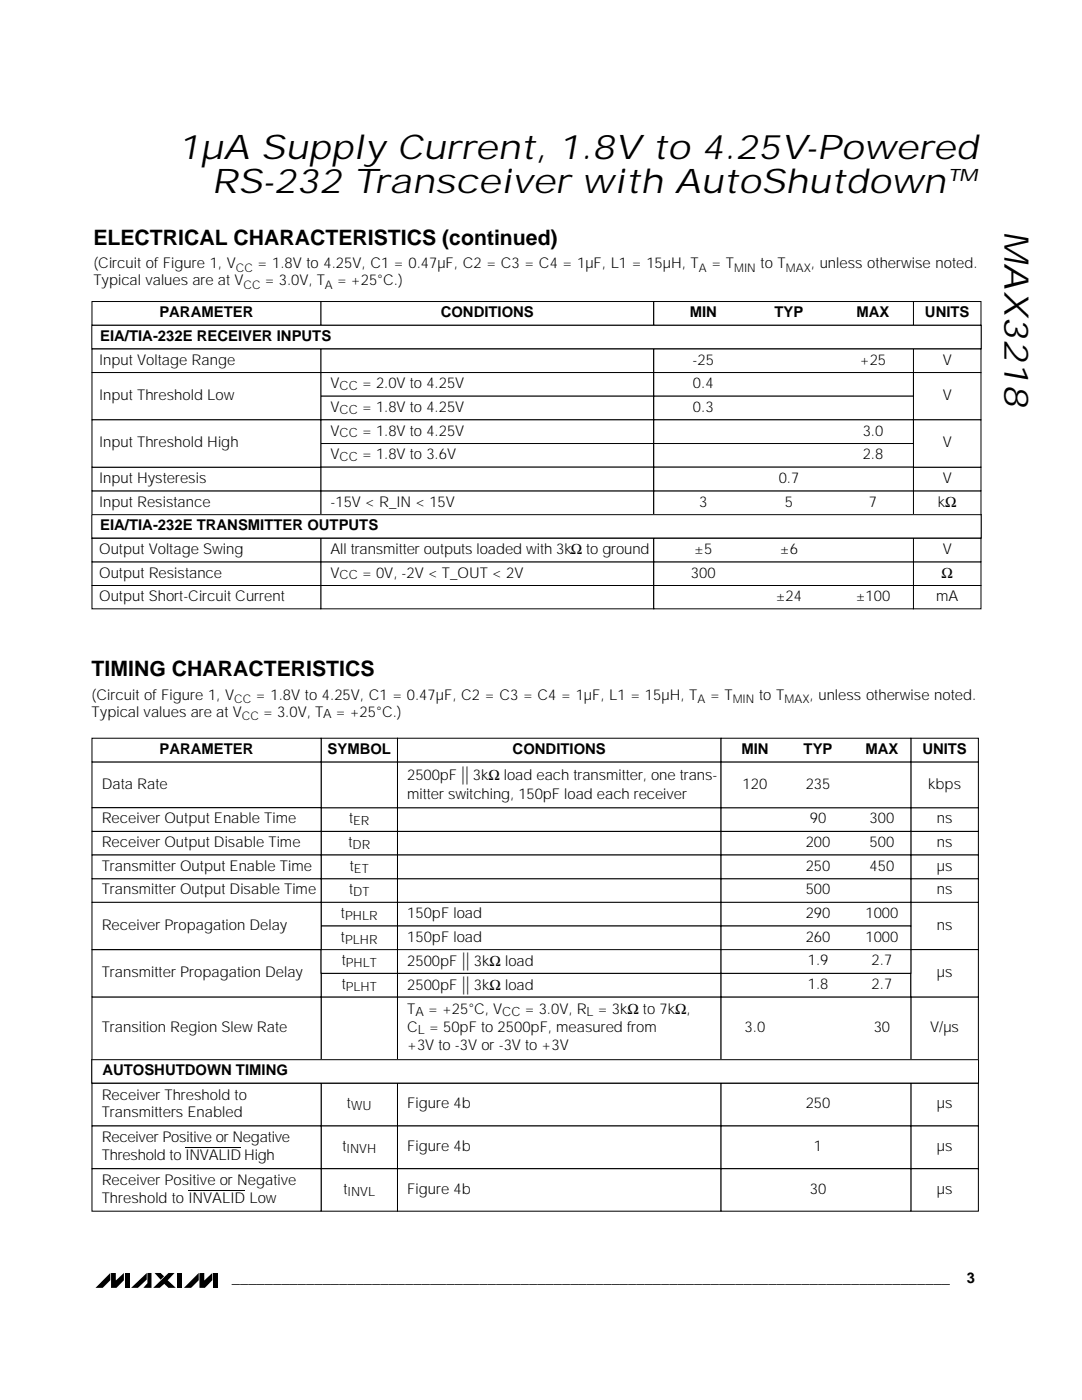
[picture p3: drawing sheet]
<svg xmlns="http://www.w3.org/2000/svg" width="216mm" height="279mm" viewBox="0 0 216 279" stroke-linecap="round" stroke-linejoin="round" font-family="sans-serif">
<path d="M22 254.1v1.4l-1.5 1.5h-1.4zM22.2 254.1h.9v1.5l1.6-1.5v1.4l-1.5 1.5h-1zM24.9 254.1h.9v2.9h-.9zM26.2 257l3.1-2.9v1.3l-1.8 1.6zM29.4 254.1h.8v2.9h-1.6l.8-.9zM30.8 254.1h1.2l.7 .6-.6 .7zM30.6 257l3-2.9h1.2l-1.3 1.4 1.6 1.5h-1.5l-.8-.8-.9 .8zM35.4 254.1h1v2.9h-1zM39.7 254v1.5l-1.6 1.5h-1.4zM39.8 254.1h1v1.5l1.6-1.6v1.5l-1.5 1.5h-1.1zM42.5 254.1h1v2.9h-1z" fill="#000"/>
<path d="M79.4 175.4h64.4v4.6h-64.4z" fill-rule="evenodd" fill="#fff"/>
<path d="M79.3 175.4h64.6v4.7h-64.6z" fill="none" stroke="#000" stroke-width=".2"/>
<path d="M181.8 175.4h13.4v4.6h-13.4z" fill-rule="evenodd" fill="#fff"/>
<path d="M181.8 175.4h13.4v4.7h-13.4z" fill="none" stroke="#000" stroke-width=".2"/>
<path d="M143.9 175.4h37.8v4.6h-37.8z" fill-rule="evenodd" fill="#fff"/>
<path d="M143.9 175.4h37.9v4.7h-37.9z" fill="none" stroke="#000" stroke-width=".2"/>
<path d="M79.4 166h64.4v4.6h-64.4z" fill-rule="evenodd" fill="#fff"/>
<path d="M79.3 165.9h64.6v4.7h-64.6z" fill="none" stroke="#000" stroke-width=".2"/>
<path d="M64.1 175.4h15.1v4.6h-15.1z" fill-rule="evenodd" fill="#fff"/>
<path d="M64.1 175.4h15.2v4.7h-15.2z" fill="none" stroke="#000" stroke-width=".2"/>
<path d="M18.4 175.4h45.6v4.6h-45.6z" fill-rule="evenodd" fill="#fff"/>
<path d="M18.4 175.4h45.7v4.7h-45.7z" fill="none" stroke="#000" stroke-width=".2"/>
<path d="M79.4 161.3h64.4v4.6h-64.4z" fill-rule="evenodd" fill="#fff"/>
<path d="M79.3 161.2h64.6v4.7h-64.6z" fill="none" stroke="#000" stroke-width=".2"/>
<path d="M79.4 152.1h64.4v9h-64.4z" fill-rule="evenodd" fill="#fff"/>
<path d="M79.3 152.1h64.6v9.1h-64.6z" fill="none" stroke="#000" stroke-width=".2"/>
<path d="M79.4 199h64.4v12.4h-64.4z" fill-rule="evenodd" fill="#fff"/>
<path d="M79.3 199h64.6v12.5h-64.6z" fill="none" stroke="#000" stroke-width=".2"/>
<path d="M79.4 194.3h64.4v4.6h-64.4z" fill-rule="evenodd" fill="#fff"/>
<path d="M79.3 194.2h64.6v4.8h-64.6z" fill="none" stroke="#000" stroke-width=".2"/>
<path d="M79.4 170.7h64.4v4.6h-64.4z" fill-rule="evenodd" fill="#fff"/>
<path d="M79.3 170.6h64.6v4.8h-64.6z" fill="none" stroke="#000" stroke-width=".2"/>
<path d="M79.4 180.2h64.4v4.5h-64.4z" fill-rule="evenodd" fill="#fff"/>
<path d="M79.3 180.1h64.6v4.7h-64.6z" fill="none" stroke="#000" stroke-width=".2"/>
<path d="M79.4 184.9h64.4v4.6h-64.4z" fill-rule="evenodd" fill="#fff"/>
<path d="M79.3 184.8h64.6v4.7h-64.6z" fill="none" stroke="#000" stroke-width=".2"/>
<path d="M79.4 189.6h64.4v4.6h-64.4z" fill-rule="evenodd" fill="#fff"/>
<path d="M79.3 189.5h64.6v4.7h-64.6z" fill="none" stroke="#000" stroke-width=".2"/>
<path d="M79.4 147.4h64.4v4.6h-64.4z" fill-rule="evenodd" fill="#fff"/>
<path d="M79.3 147.3h64.6v4.8h-64.6z" fill="none" stroke="#000" stroke-width=".2"/>
<path d="M181.8 166h13.4v4.6h-13.4z" fill-rule="evenodd" fill="#fff"/>
<path d="M181.8 165.9h13.4v4.7h-13.4z" fill="none" stroke="#000" stroke-width=".2"/>
<path d="M143.9 166h37.8v4.6h-37.8z" fill-rule="evenodd" fill="#fff"/>
<path d="M143.9 165.9h37.9v4.7h-37.9z" fill="none" stroke="#000" stroke-width=".2"/>
<path d="M64.1 166h15.1v4.6h-15.1z" fill-rule="evenodd" fill="#fff"/>
<path d="M64.1 165.9h15.2v4.7h-15.2z" fill="none" stroke="#000" stroke-width=".2"/>
<path d="M18.4 166h45.6v4.6h-45.6z" fill-rule="evenodd" fill="#fff"/>
<path d="M18.4 165.9h45.7v4.7h-45.7z" fill="none" stroke="#000" stroke-width=".2"/>
<path d="M181.8 161.3h13.4v4.6h-13.4z" fill-rule="evenodd" fill="#fff"/>
<path d="M181.8 161.2h13.4v4.7h-13.4z" fill="none" stroke="#000" stroke-width=".2"/>
<path d="M143.9 161.3h37.8v4.6h-37.8z" fill-rule="evenodd" fill="#fff"/>
<path d="M143.9 161.2h37.9v4.7h-37.9z" fill="none" stroke="#000" stroke-width=".2"/>
<path d="M64.1 161.3h15.1v4.6h-15.1z" fill-rule="evenodd" fill="#fff"/>
<path d="M64.1 161.2h15.2v4.7h-15.2z" fill="none" stroke="#000" stroke-width=".2"/>
<path d="M181.8 152.1h13.4v9h-13.4z" fill-rule="evenodd" fill="#fff"/>
<path d="M181.8 152.1h13.4v9.1h-13.4z" fill="none" stroke="#000" stroke-width=".2"/>
<path d="M143.9 152.1h37.8v9h-37.8z" fill-rule="evenodd" fill="#fff"/>
<path d="M143.9 152.1h37.9v9.1h-37.9z" fill="none" stroke="#000" stroke-width=".2"/>
<path d="M64.1 152.1h15.1v9h-15.1z" fill-rule="evenodd" fill="#fff"/>
<path d="M64.1 152.1h15.2v9.1h-15.2z" fill="none" stroke="#000" stroke-width=".2"/>
<path d="M18.4 152.1h45.6v9h-45.6z" fill-rule="evenodd" fill="#fff"/>
<path d="M18.4 152.1h45.7v9.1h-45.7z" fill="none" stroke="#000" stroke-width=".2"/>
<path d="M18.4 161.3h45.6v4.6h-45.6z" fill-rule="evenodd" fill="#fff"/>
<path d="M18.4 161.2h45.7v4.7h-45.7z" fill="none" stroke="#000" stroke-width=".2"/>
<path d="M181.8 199h13.4v12.4h-13.4z" fill-rule="evenodd" fill="#fff"/>
<path d="M181.8 199h13.4v12.5h-13.4z" fill="none" stroke="#000" stroke-width=".2"/>
<path d="M143.9 199h37.8v12.4h-37.8z" fill-rule="evenodd" fill="#fff"/>
<path d="M143.9 199h37.9v12.5h-37.9z" fill="none" stroke="#000" stroke-width=".2"/>
<path d="M64.1 199h15.1v12.4h-15.1z" fill-rule="evenodd" fill="#fff"/>
<path d="M64.1 199h15.2v12.5h-15.2z" fill="none" stroke="#000" stroke-width=".2"/>
<path d="M18.4 199h45.6v12.4h-45.6z" fill-rule="evenodd" fill="#fff"/>
<path d="M18.4 199h45.7v12.5h-45.7z" fill="none" stroke="#000" stroke-width=".2"/>
<path d="M143.9 194.3h37.8v4.6h-37.8z" fill-rule="evenodd" fill="#fff"/>
<path d="M143.9 194.2h37.9v4.8h-37.9z" fill="none" stroke="#000" stroke-width=".2"/>
<path d="M64.1 194.3h15.1v4.6h-15.1z" fill-rule="evenodd" fill="#fff"/>
<path d="M64.1 194.2h15.2v4.8h-15.2z" fill="none" stroke="#000" stroke-width=".2"/>
<path d="M18.4 189.6h45.6v9.3h-45.6z" fill-rule="evenodd" fill="#fff"/>
<path d="M18.4 189.5h45.7v9.5h-45.7z" fill="none" stroke="#000" stroke-width=".2"/>
<path d="M181.8 170.7h13.4v4.6h-13.4z" fill-rule="evenodd" fill="#fff"/>
<path d="M181.8 170.6h13.4v4.8h-13.4z" fill="none" stroke="#000" stroke-width=".2"/>
<path d="M143.9 170.7h37.8v4.6h-37.8z" fill-rule="evenodd" fill="#fff"/>
<path d="M143.9 170.6h37.9v4.8h-37.9z" fill="none" stroke="#000" stroke-width=".2"/>
<path d="M64.1 170.7h15.1v4.6h-15.1z" fill-rule="evenodd" fill="#fff"/>
<path d="M64.1 170.6h15.2v4.8h-15.2z" fill="none" stroke="#000" stroke-width=".2"/>
<path d="M18.4 170.7h45.6v4.6h-45.6z" fill-rule="evenodd" fill="#fff"/>
<path d="M18.4 170.6h45.7v4.8h-45.7z" fill="none" stroke="#000" stroke-width=".2"/>
<path d="M181.8 180.2h13.4v9.3h-13.4z" fill-rule="evenodd" fill="#fff"/>
<path d="M181.8 180.1h13.4v9.4h-13.4z" fill="none" stroke="#000" stroke-width=".2"/>
<path d="M143.9 180.2h37.8v4.5h-37.8z" fill-rule="evenodd" fill="#fff"/>
<path d="M143.9 180.1h37.9v4.7h-37.9z" fill="none" stroke="#000" stroke-width=".2"/>
<path d="M64.1 180.2h15.1v4.5h-15.1z" fill-rule="evenodd" fill="#fff"/>
<path d="M64.1 180.1h15.2v4.7h-15.2z" fill="none" stroke="#000" stroke-width=".2"/>
<path d="M143.9 184.9h37.8v4.6h-37.8z" fill-rule="evenodd" fill="#fff"/>
<path d="M143.9 184.8h37.9v4.7h-37.9z" fill="none" stroke="#000" stroke-width=".2"/>
<path d="M64.1 184.9h15.1v4.6h-15.1z" fill-rule="evenodd" fill="#fff"/>
<path d="M64.1 184.8h15.2v4.7h-15.2z" fill="none" stroke="#000" stroke-width=".2"/>
<path d="M18.4 180.2h45.6v9.3h-45.6z" fill-rule="evenodd" fill="#fff"/>
<path d="M18.4 180.1h45.7v9.4h-45.7z" fill="none" stroke="#000" stroke-width=".2"/>
<path d="M181.8 189.6h13.4v9.3h-13.4z" fill-rule="evenodd" fill="#fff"/>
<path d="M181.8 189.5h13.4v9.5h-13.4z" fill="none" stroke="#000" stroke-width=".2"/>
<path d="M143.9 189.6h37.8v4.6h-37.8z" fill-rule="evenodd" fill="#fff"/>
<path d="M143.9 189.5h37.9v4.7h-37.9z" fill="none" stroke="#000" stroke-width=".2"/>
<path d="M64.1 189.6h15.1v4.6h-15.1z" fill-rule="evenodd" fill="#fff"/>
<path d="M64.1 189.5h15.2v4.7h-15.2z" fill="none" stroke="#000" stroke-width=".2"/>
<path d="M181.8 147.4h13.4v4.6h-13.4z" fill-rule="evenodd" fill="#fff"/>
<path d="M181.8 147.3h13.4v4.8h-13.4z" fill="none" stroke="#000" stroke-width=".2"/>
<path d="M143.9 147.4h37.8v4.6h-37.8z" fill-rule="evenodd" fill="#fff"/>
<path d="M143.9 147.3h37.9v4.8h-37.9z" fill="none" stroke="#000" stroke-width=".2"/>
<path d="M64.1 147.4h15.1v4.6h-15.1z" fill-rule="evenodd" fill="#fff"/>
<path d="M64.1 147.3h15.2v4.8h-15.2z" fill="none" stroke="#000" stroke-width=".2"/>
<path d="M18.4 147.4h45.6v4.6h-45.6z" fill-rule="evenodd" fill="#fff"/>
<path d="M18.4 147.3h45.7v4.8h-45.7z" fill="none" stroke="#000" stroke-width=".2"/>
<path d="M64.1 65h66.3v4.6h-66.3z" fill-rule="evenodd" fill="#fff"/>
<path d="M64 64.9h66.5v4.7h-66.5z" fill="none" stroke="#000" stroke-width=".2"/>
<path d="M64.1 74.4h66.3v4.6h-66.3z" fill-rule="evenodd" fill="#fff"/>
<path d="M64 74.3h66.5v4.8h-66.5z" fill="none" stroke="#000" stroke-width=".2"/>
<path d="M64.1 60.2h66.3v4.6h-66.3z" fill-rule="evenodd" fill="#fff"/>
<path d="M64 60.2h66.5v4.7h-66.5z" fill="none" stroke="#000" stroke-width=".2"/>
<path d="M182.3 65h13.4v4.6h-13.4z" fill-rule="evenodd" fill="#fff"/>
<path d="M182.3 64.9h13.4v4.7h-13.4z" fill="none" stroke="#000" stroke-width=".2"/>
<path d="M130.5 65h51.7v4.6h-51.7z" fill-rule="evenodd" fill="#fff"/>
<path d="M130.5 64.9h51.8v4.7h-51.8z" fill="none" stroke="#000" stroke-width=".2"/>
<path d="M18.4 65h45.5v4.6h-45.5z" fill-rule="evenodd" fill="#fff"/>
<path d="M18.4 64.9h45.6v4.7h-45.6z" fill="none" stroke="#000" stroke-width=".2"/>
<path d="M130.5 74.4h51.7v4.6h-51.7z" fill-rule="evenodd" fill="#fff"/>
<path d="M130.5 74.3h51.8v4.8h-51.8z" fill="none" stroke="#000" stroke-width=".2"/>
<path d="M182.3 60.2h13.4v4.6h-13.4z" fill-rule="evenodd" fill="#fff"/>
<path d="M182.3 60.2h13.4v4.7h-13.4z" fill="none" stroke="#000" stroke-width=".2"/>
<path d="M130.5 60.2h51.7v4.6h-51.7z" fill-rule="evenodd" fill="#fff"/>
<path d="M130.5 60.2h51.8v4.7h-51.8z" fill="none" stroke="#000" stroke-width=".2"/>
<path d="M18.4 60.2h45.5v4.6h-45.5z" fill-rule="evenodd" fill="#fff"/>
<path d="M18.4 60.2h45.6v4.7h-45.6z" fill="none" stroke="#000" stroke-width=".2"/>
<path d="M64.1 79.1h66.3v4.6h-66.3z" fill-rule="evenodd" fill="#fff"/>
<path d="M64 79.1h66.5v4.7h-66.5z" fill="none" stroke="#000" stroke-width=".2"/>
<path d="M64.1 83.9h66.3v4.6h-66.3z" fill-rule="evenodd" fill="#fff"/>
<path d="M64 83.8h66.5v4.7h-66.5z" fill="none" stroke="#000" stroke-width=".2"/>
<path d="M182.3 74.4h13.4v9.3h-13.4z" fill-rule="evenodd" fill="#fff"/>
<path d="M182.3 74.3h13.4v9.5h-13.4z" fill="none" stroke="#000" stroke-width=".2"/>
<path d="M130.5 79.1h51.7v4.6h-51.7z" fill-rule="evenodd" fill="#fff"/>
<path d="M130.5 79.1h51.8v4.7h-51.8z" fill="none" stroke="#000" stroke-width=".2"/>
<path d="M18.4 74.4h45.5v9.3h-45.5z" fill-rule="evenodd" fill="#fff"/>
<path d="M18.4 74.3h45.6v9.5h-45.6z" fill="none" stroke="#000" stroke-width=".2"/>
<path d="M130.5 83.9h51.7v4.6h-51.7z" fill-rule="evenodd" fill="#fff"/>
<path d="M130.5 83.8h51.8v4.7h-51.8z" fill="none" stroke="#000" stroke-width=".2"/>
<path d="M64.1 98h66.3v4.6h-66.3z" fill-rule="evenodd" fill="#fff"/>
<path d="M64 98h66.5v4.7h-66.5z" fill="none" stroke="#000" stroke-width=".2"/>
<path d="M64.1 102.7h66.3v4.6h-66.3z" fill-rule="evenodd" fill="#fff"/>
<path d="M64 102.7h66.5v4.7h-66.5z" fill="none" stroke="#000" stroke-width=".2"/>
<path d="M18.4 102.7h45.5v4.6h-45.5z" fill-rule="evenodd" fill="#fff"/>
<path d="M18.4 102.7h45.6v4.7h-45.6z" fill="none" stroke="#000" stroke-width=".2"/>
<path d="M182.3 102.7h13.4v4.6h-13.4z" fill-rule="evenodd" fill="#fff"/>
<path d="M182.3 102.7h13.4v4.7h-13.4z" fill="none" stroke="#000" stroke-width=".2"/>
<path d="M182.3 98h13.4v4.6h-13.4z" fill-rule="evenodd" fill="#fff"/>
<path d="M182.3 98h13.4v4.7h-13.4z" fill="none" stroke="#000" stroke-width=".2"/>
<path d="M130.5 98h51.7v4.6h-51.7z" fill-rule="evenodd" fill="#fff"/>
<path d="M130.5 98h51.8v4.7h-51.8z" fill="none" stroke="#000" stroke-width=".2"/>
<path d="M64.1 88.6h66.3v4.6h-66.3z" fill-rule="evenodd" fill="#fff"/>
<path d="M64 88.5h66.5v4.7h-66.5z" fill="none" stroke="#000" stroke-width=".2"/>
<path d="M18.4 98h45.5v4.6h-45.5z" fill-rule="evenodd" fill="#fff"/>
<path d="M18.4 98h45.6v4.7h-45.6z" fill="none" stroke="#000" stroke-width=".2"/>
<path d="M130.5 102.7h51.7v4.6h-51.7z" fill-rule="evenodd" fill="#fff"/>
<path d="M130.5 102.7h51.8v4.7h-51.8z" fill="none" stroke="#000" stroke-width=".2"/>
<path d="M64.1 93.3h66.3v4.6h-66.3z" fill-rule="evenodd" fill="#fff"/>
<path d="M64 93.2h66.5v4.8h-66.5z" fill="none" stroke="#000" stroke-width=".2"/>
<path d="M18.4 93.3h45.5v4.6h-45.5z" fill-rule="evenodd" fill="#fff"/>
<path d="M18.4 93.2h45.6v4.8h-45.6z" fill="none" stroke="#000" stroke-width=".2"/>
<path d="M182.3 93.3h13.4v4.6h-13.4z" fill-rule="evenodd" fill="#fff"/>
<path d="M182.3 93.2h13.4v4.8h-13.4z" fill="none" stroke="#000" stroke-width=".2"/>
<path d="M182.3 83.9h13.4v9.3h-13.4z" fill-rule="evenodd" fill="#fff"/>
<path d="M182.3 83.8h13.4v9.4h-13.4z" fill="none" stroke="#000" stroke-width=".2"/>
<path d="M130.5 88.6h51.7v4.6h-51.7z" fill-rule="evenodd" fill="#fff"/>
<path d="M130.5 88.5h51.8v4.7h-51.8z" fill="none" stroke="#000" stroke-width=".2"/>
<path d="M18.4 83.9h45.5v9.3h-45.5z" fill-rule="evenodd" fill="#fff"/>
<path d="M18.4 83.8h45.6v9.4h-45.6z" fill="none" stroke="#000" stroke-width=".2"/>
<path d="M130.5 93.3h51.7v4.6h-51.7z" fill-rule="evenodd" fill="#fff"/>
<path d="M130.5 93.2h51.8v4.8h-51.8z" fill="none" stroke="#000" stroke-width=".2"/>
<path d="M64.1 112.2h66.3v4.6h-66.3z" fill-rule="evenodd" fill="#fff"/>
<path d="M64 112.1h66.5v4.7h-66.5z" fill="none" stroke="#000" stroke-width=".2"/>
<path d="M64.1 116.9h66.3v4.5h-66.3z" fill-rule="evenodd" fill="#fff"/>
<path d="M64 116.8h66.5v4.7h-66.5z" fill="none" stroke="#000" stroke-width=".2"/>
<path d="M18.4 116.9h45.5v4.5h-45.5z" fill-rule="evenodd" fill="#fff"/>
<path d="M18.4 116.8h45.6v4.7h-45.6z" fill="none" stroke="#000" stroke-width=".2"/>
<path d="M182.3 116.9h13.4v4.5h-13.4z" fill-rule="evenodd" fill="#fff"/>
<path d="M182.3 116.8h13.4v4.7h-13.4z" fill="none" stroke="#000" stroke-width=".2"/>
<path d="M182.3 112.2h13.4v4.6h-13.4z" fill-rule="evenodd" fill="#fff"/>
<path d="M182.3 112.1h13.4v4.7h-13.4z" fill="none" stroke="#000" stroke-width=".2"/>
<path d="M130.5 112.2h51.7v4.6h-51.7z" fill-rule="evenodd" fill="#fff"/>
<path d="M130.5 112.1h51.8v4.7h-51.8z" fill="none" stroke="#000" stroke-width=".2"/>
<path d="M18.4 112.2h45.5v4.6h-45.5z" fill-rule="evenodd" fill="#fff"/>
<path d="M18.4 112.1h45.6v4.7h-45.6z" fill="none" stroke="#000" stroke-width=".2"/>
<path d="M130.5 116.9h51.7v4.5h-51.7z" fill-rule="evenodd" fill="#fff"/>
<path d="M130.5 116.8h51.8v4.7h-51.8z" fill="none" stroke="#000" stroke-width=".2"/>
<path d="M64.1 107.5h66.3v4.6h-66.3z" fill-rule="evenodd" fill="#fff"/>
<path d="M64 107.4h66.5v4.7h-66.5z" fill="none" stroke="#000" stroke-width=".2"/>
<path d="M18.4 107.5h45.5v4.6h-45.5z" fill-rule="evenodd" fill="#fff"/>
<path d="M18.4 107.4h45.6v4.7h-45.6z" fill="none" stroke="#000" stroke-width=".2"/>
<path d="M182.3 107.5h13.4v4.6h-13.4z" fill-rule="evenodd" fill="#fff"/>
<path d="M182.3 107.4h13.4v4.7h-13.4z" fill="none" stroke="#000" stroke-width=".2"/>
<path d="M130.5 107.5h51.7v4.6h-51.7z" fill-rule="evenodd" fill="#fff"/>
<path d="M130.5 107.4h51.8v4.7h-51.8z" fill="none" stroke="#000" stroke-width=".2"/>
<path d="M64.1 69.7h66.3v4.6h-66.3z" fill-rule="evenodd" fill="#fff"/>
<path d="M64 69.6h66.5v4.7h-66.5z" fill="none" stroke="#000" stroke-width=".2"/>
<path d="M182.3 69.7h13.4v4.6h-13.4z" fill-rule="evenodd" fill="#fff"/>
<path d="M182.3 69.6h13.4v4.7h-13.4z" fill="none" stroke="#000" stroke-width=".2"/>
<path d="M130.5 69.7h51.7v4.6h-51.7z" fill-rule="evenodd" fill="#fff"/>
<path d="M130.5 69.6h51.8v4.7h-51.8z" fill="none" stroke="#000" stroke-width=".2"/>
<path d="M18.4 69.7h45.5v4.6h-45.5z" fill-rule="evenodd" fill="#fff"/>
<path d="M18.4 69.6h45.6v4.7h-45.6z" fill="none" stroke="#000" stroke-width=".2"/>
<path d="M18.4 65h177.3v4.6h-177.3z" fill-rule="evenodd" fill="#fff"/>
<path d="M18.3 64.9h177.5v4.7h-177.5z" fill="none" stroke="#000" stroke-width=".2"/>
<path d="M18.4 102.7h177.3v4.6h-177.3z" fill-rule="evenodd" fill="#fff"/>
<path d="M18.3 102.7h177.5v4.7h-177.5z" fill="none" stroke="#000" stroke-width=".2"/>
<path d="M79.4 211.5h64.4v4.6h-64.4z" fill-rule="evenodd" fill="#fff"/>
<path d="M79.3 211.5h64.6v4.7h-64.6z" fill="none" stroke="#000" stroke-width=".2"/>
<path d="M181.8 211.5h13.4v4.6h-13.4z" fill-rule="evenodd" fill="#fff"/>
<path d="M181.8 211.5h13.4v4.7h-13.4z" fill="none" stroke="#000" stroke-width=".2"/>
<path d="M143.9 211.5h37.8v4.6h-37.8z" fill-rule="evenodd" fill="#fff"/>
<path d="M143.9 211.5h37.9v4.7h-37.9z" fill="none" stroke="#000" stroke-width=".2"/>
<path d="M64.1 211.5h15.1v4.6h-15.1z" fill-rule="evenodd" fill="#fff"/>
<path d="M64.1 211.5h15.2v4.7h-15.2z" fill="none" stroke="#000" stroke-width=".2"/>
<path d="M18.4 211.5h45.6v4.6h-45.6z" fill-rule="evenodd" fill="#fff"/>
<path d="M18.4 211.5h45.7v4.7h-45.7z" fill="none" stroke="#000" stroke-width=".2"/>
<path d="M79.4 216.2h64.4v8.5h-64.4z" fill-rule="evenodd" fill="#fff"/>
<path d="M79.3 216.2h64.6v8.5h-64.6z" fill="none" stroke="#000" stroke-width=".2"/>
<path d="M181.8 216.2h13.4v8.5h-13.4z" fill-rule="evenodd" fill="#fff"/>
<path d="M181.8 216.2h13.4v8.5h-13.4z" fill="none" stroke="#000" stroke-width=".2"/>
<path d="M143.9 216.2h37.8v8.5h-37.8z" fill-rule="evenodd" fill="#fff"/>
<path d="M143.9 216.2h37.9v8.5h-37.9z" fill="none" stroke="#000" stroke-width=".2"/>
<path d="M64.1 216.2h15.1v8.5h-15.1z" fill-rule="evenodd" fill="#fff"/>
<path d="M64.1 216.2h15.2v8.5h-15.2z" fill="none" stroke="#000" stroke-width=".2"/>
<path d="M18.4 216.2h45.6v8.5h-45.6z" fill-rule="evenodd" fill="#fff"/>
<path d="M18.4 216.2h45.7v8.5h-45.7z" fill="none" stroke="#000" stroke-width=".2"/>
<path d="M79.4 224.8h64.4v8.4h-64.4z" fill-rule="evenodd" fill="#fff"/>
<path d="M79.3 224.7h64.6v8.5h-64.6z" fill="none" stroke="#000" stroke-width=".2"/>
<path d="M181.8 224.8h13.4v8.4h-13.4z" fill-rule="evenodd" fill="#fff"/>
<path d="M181.8 224.7h13.4v8.5h-13.4z" fill="none" stroke="#000" stroke-width=".2"/>
<path d="M143.9 224.8h37.8v8.4h-37.8z" fill-rule="evenodd" fill="#fff"/>
<path d="M143.9 224.7h37.9v8.5h-37.9z" fill="none" stroke="#000" stroke-width=".2"/>
<path d="M64.1 224.8h15.1v8.4h-15.1z" fill-rule="evenodd" fill="#fff"/>
<path d="M64.1 224.7h15.2v8.5h-15.2z" fill="none" stroke="#000" stroke-width=".2"/>
<path d="M18.4 224.8h45.6v8.4h-45.6z" fill-rule="evenodd" fill="#fff"/>
<path d="M18.4 224.7h45.7v8.5h-45.7zM36.9 229.1h11.1" fill="none" stroke="#000" stroke-width=".2"/>
<path d="M79.4 233.3h64.4v8.4h-64.4z" fill-rule="evenodd" fill="#fff"/>
<path d="M79.3 233.2h64.6v8.5h-64.6z" fill="none" stroke="#000" stroke-width=".2"/>
<path d="M181.8 233.3h13.4v8.4h-13.4z" fill-rule="evenodd" fill="#fff"/>
<path d="M181.8 233.2h13.4v8.5h-13.4z" fill="none" stroke="#000" stroke-width=".2"/>
<path d="M143.9 233.3h37.8v8.4h-37.8z" fill-rule="evenodd" fill="#fff"/>
<path d="M143.9 233.2h37.9v8.5h-37.9z" fill="none" stroke="#000" stroke-width=".2"/>
<path d="M64.1 233.3h15.1v8.4h-15.1z" fill-rule="evenodd" fill="#fff"/>
<path d="M64.1 233.2h15.2v8.5h-15.2z" fill="none" stroke="#000" stroke-width=".2"/>
<path d="M18.4 233.3h45.6v8.4h-45.6z" fill-rule="evenodd" fill="#fff"/>
<path d="M18.4 233.2h45.7v8.5h-45.7zM37.6 237.6h11.3" fill="none" stroke="#000" stroke-width=".2"/>
<path d="M18.4 211.5h176.8v4.6h-176.8z" fill-rule="evenodd" fill="#fff"/>
<path d="M18.3 211.5h177v4.7h-177z" fill="none" stroke="#000" stroke-width=".2"/>
<g font-size="6.9">
<text x="35.5" y="31.7">1µA Supply Current, 1.8V to 4.25V-Powered</text>
<text x="42.2" y="38.5">RS-232 Transceiver with AutoShutdown™</text>
<text x="200.4" y="46.1" transform="rotate(90 200.4 46.1)">MAX3218</text>
</g>
<g font-size="4.2">
<text x="18.6" y="48.8">ELECTRICAL CHARACTERISTICS (continued)</text>
<text x="18.3" y="135">TIMING CHARACTERISTICS</text>
</g>
<g font-size="3.6">
<text x="92" y="155.7">||</text>
<text x="92.1" y="197.5">||</text>
<text x="92.1" y="192.8">||</text>
</g>
<g font-size="3">
<text x="18.6" y="53.5">(Circuit of Figure 1, V</text>
<text x="51.4" y="53.5">= 1.8V to 4.25V, C1 = 0.47µF, C2 = C3 = C4 = 1µF, L1 = 15µH, T</text>
<text x="141.9" y="53.5">= T</text>
<text x="151.8" y="53.5">to T</text>
<text x="161.8" y="53.5">, unless otherwise noted.</text>
<text x="18.6" y="56.9">Typical values are at V</text>
<text x="52.8" y="56.9">= 3.0V, T</text>
<text x="67.2" y="56.9">= +25°C.)</text>
<text x="31.8" y="63.3">PARAMETER</text>
<text x="87.9" y="63.3">CONDITIONS</text>
<text x="137.6" y="63.3">MIN</text>
<text x="154.5" y="63.3">TYP</text>
<text x="170.9" y="63.3">MAX</text>
<text x="184.6" y="63.3">UNITS</text>
<text x="20" y="68">EIA/TIA-232E RECEIVER INPUTS</text>
<text x="19.8" y="72.8">Input Voltage Range</text>
<text x="66" y="77.5">V</text>
<text x="72.3" y="77.5">= 2.0V to 4.25V</text>
<text x="138.2" y="72.8">-25</text>
<text x="138.3" y="77.5">0.4</text>
<text x="171.6" y="72.8">+25</text>
<text x="188.1" y="72.8">V</text>
<text x="19.8" y="79.8">Input Threshold Low</text>
<text x="66" y="82.2">V</text>
<text x="72.3" y="82.2">= 1.8V to 4.25V</text>
<text x="138.3" y="82.2">0.3</text>
<text x="188.1" y="79.8">V</text>
<text x="19.8" y="89.3">Input Threshold High</text>
<text x="66" y="86.9">V</text>
<text x="72.3" y="86.9">= 1.8V to 4.25V</text>
<text x="172.1" y="86.9">3.0</text>
<text x="188.1" y="89.3">V</text>
<text x="66" y="91.6">V</text>
<text x="72.3" y="91.6">= 1.8V to 3.6V</text>
<text x="172.1" y="91.6">2.8</text>
<text x="19.8" y="101.1">Input Resistance</text>
<text x="19.8" y="96.4">Input Hysteresis</text>
<text x="66" y="101.1">-15V &lt; R_IN &lt; 15V</text>
<text x="139.5" y="101.1">3</text>
<text x="155.4" y="96.4">0.7</text>
<text x="156.6" y="101.1">5</text>
<text x="173.4" y="101.1">7</text>
<text x="187.1" y="101.1">kΩ</text>
<text x="188.1" y="96.4">V</text>
<text x="20" y="105.8">EIA/TIA-232E TRANSMITTER OUTPUTS</text>
<text x="19.8" y="110.5">Output Voltage Swing</text>
<text x="66" y="110.5">All transmitter outputs loaded with 3kΩ to ground</text>
<text x="138.5" y="110.5">±5</text>
<text x="155.6" y="110.5">±6</text>
<text x="188.1" y="110.5">V</text>
<text x="19.8" y="119.9">Output Short-Circuit Current</text>
<text x="19.8" y="115.3">Output Resistance</text>
<text x="66" y="115.3">V</text>
<text x="72.3" y="115.3">= 0V, -2V &lt; T_OUT &lt; 2V</text>
<text x="137.9" y="115.3">300</text>
<text x="154.8" y="119.9">±24</text>
<text x="170.8" y="119.9">±100</text>
<text x="186.8" y="119.9">mA</text>
<text x="187.9" y="115.3">Ω</text>
<text x="18.3" y="139.6">(Circuit of Figure 1, V</text>
<text x="18.3" y="143">Typical values are at V</text>
<text x="51.1" y="139.6">= 1.8V to 4.25V, C1 = 0.47µF, C2 = C3 = C4 = 1µF, L1 = 15µH, T</text>
<text x="52.5" y="143">= 3.0V, T</text>
<text x="67" y="143">= +25°C.)</text>
<text x="141.7" y="139.6">= T</text>
<text x="151.5" y="139.6">to T</text>
<text x="161.5" y="139.6">, unless otherwise noted.</text>
<text x="31.8" y="150.4">PARAMETER</text>
<text x="65.4" y="150.4">SYMBOL</text>
<text x="81.3" y="155.7">2500pF</text>
<text x="94.4" y="155.7">3kΩ load each transmitter, one trans-</text>
<text x="102.3" y="150.4">CONDITIONS</text>
<text x="147.9" y="150.4">MIN</text>
<text x="160.4" y="150.4">TYP</text>
<text x="172.7" y="150.4">MAX</text>
<text x="184" y="150.4">UNITS</text>
<text x="20.3" y="157.4">Data Rate</text>
<text x="81.3" y="159.5">mitter switching, 150pF load each receiver</text>
<text x="148.2" y="157.4">120</text>
<text x="160.8" y="157.4">235</text>
<text x="185.2" y="157.4">kbps</text>
<text x="20.3" y="164.3">Receiver Output Enable Time</text>
<text x="69.7" y="164.3">t</text>
<text x="161.6" y="164.3">90</text>
<text x="173.5" y="164.3">300</text>
<text x="186.9" y="164.3">ns</text>
<text x="20.3" y="169">Receiver Output Disable Time</text>
<text x="20.3" y="173.8">Transmitter Output Enable Time</text>
<text x="69.5" y="169">t</text>
<text x="69.8" y="173.8">t</text>
<text x="160.8" y="169">200</text>
<text x="160.8" y="173.8">250</text>
<text x="173.5" y="169">500</text>
<text x="173.5" y="173.8">450</text>
<text x="186.9" y="169">ns</text>
<text x="186.9" y="173.8">µs</text>
<text x="20.3" y="178.5">Transmitter Output Disable Time</text>
<text x="69.7" y="178.5">t</text>
<text x="160.8" y="178.5">500</text>
<text x="186.9" y="178.5">ns</text>
<text x="20.3" y="185.6">Receiver Propagation Delay</text>
<text x="68" y="183.2">t</text>
<text x="81.3" y="183.2">150pF load</text>
<text x="160.8" y="183.2">290</text>
<text x="172.7" y="183.2">1000</text>
<text x="186.9" y="185.6">ns</text>
<text x="68" y="187.9">t</text>
<text x="81.3" y="187.9">150pF load</text>
<text x="160.8" y="187.9">260</text>
<text x="172.7" y="187.9">1000</text>
<text x="20.3" y="195">Transmitter Propagation Delay</text>
<text x="68.2" y="197.4">t</text>
<text x="68.2" y="192.6">t</text>
<text x="81.3" y="197.5">2500pF</text>
<text x="81.3" y="192.8">2500pF</text>
<text x="94.5" y="197.5">3kΩ load</text>
<text x="94.5" y="192.8">3kΩ load</text>
<text x="161.2" y="197.4">1.8</text>
<text x="161.2" y="192.6">1.9</text>
<text x="173.9" y="197.4">2.7</text>
<text x="173.9" y="192.6">2.7</text>
<text x="186.9" y="195">µs</text>
<text x="81.3" y="202.4">T</text>
<text x="85.4" y="202.4">= +25°C, V</text>
<text x="104.7" y="202.4">= 3.0V, R</text>
<text x="119.3" y="202.4">= 3kΩ to 7kΩ,</text>
<text x="20.3" y="206">Transition Region Slew Rate</text>
<text x="81.3" y="206">C</text>
<text x="81.3" y="209.5">+3V to -3V or -3V to +3V</text>
<text x="85.6" y="206">= 50pF to 2500pF, measured from</text>
<text x="148.6" y="206">3.0</text>
<text x="174.3" y="206">30</text>
<text x="185.6" y="206">V/µs</text>
<text x="20.4" y="214.6">AUTOSHUTDOWN TIMING</text>
<text x="20.3" y="219.4">Receiver Threshold to</text>
<text x="69.2" y="221.2">t</text>
<text x="81.3" y="221.2">Figure 4b</text>
<text x="160.8" y="221.2">250</text>
<text x="186.9" y="221.2">µs</text>
<text x="20.3" y="223">Transmitters Enabled</text>
<text x="20.3" y="228">Receiver Positive or Negative</text>
<text x="20.3" y="231.5">Threshold to INVALID High</text>
<text x="68.3" y="229.7">t</text>
<text x="81.3" y="229.7">Figure 4b</text>
<text x="162.4" y="229.7">1</text>
<text x="186.9" y="229.7">µs</text>
<text x="20.3" y="236.5">Receiver Positive or Negative</text>
<text x="68.5" y="238.2">t</text>
<text x="81.3" y="238.2">Figure 4b</text>
<text x="161.6" y="238.2">30</text>
<text x="186.9" y="238.2">µs</text>
<text x="20.3" y="240">Threshold to INVALID Low</text>
<text x="46.3" y="256.1">_______________________________________________________________________________________</text>
<text x="192.9" y="256.1">3</text>
</g>
<g font-size="2.5">
<text x="67.8" y="77.8">CC</text>
<text x="67.8" y="82.6">CC</text>
<text x="67.8" y="87.3">CC</text>
<text x="67.8" y="92">CC</text>
<text x="67.8" y="115.6">CC</text>
<text x="64.5" y="143.4">A</text>
<text x="70.5" y="164.7">ER</text>
<text x="70.3" y="169.5">DR</text>
<text x="70.5" y="178.9">DT</text>
<text x="70.6" y="174.2">ET</text>
<text x="68.9" y="183.6">PHLR</text>
<text x="68.9" y="188.4">PLHR</text>
<text x="69" y="197.8">PLHT</text>
<text x="69" y="193.1">PHLT</text>
<text x="82.9" y="202.8">A</text>
<text x="100.2" y="202.8">CC</text>
<text x="117.1" y="202.8">L</text>
<text x="83.4" y="206.3">L</text>
<text x="70.1" y="221.6">WU</text>
<text x="69.1" y="230.1">INVH</text>
<text x="69.4" y="238.6">INVL</text>
</g>
<g font-size="2.4">
<text x="47" y="54.2">CC</text>
<text x="48.6" y="57.6">CC</text>
<text x="64.8" y="57.6">A</text>
<text x="139.4" y="54.2">A</text>
<text x="146.5" y="54.2">MIN</text>
<text x="156.8" y="54.2">MAX</text>
<text x="46.7" y="140.4">CC</text>
<text x="48.3" y="143.7">CC</text>
<text x="139.2" y="140.4">A</text>
<text x="146.2" y="140.4">MIN</text>
<text x="156.5" y="140.4">MAX</text>
</g>
</svg>
